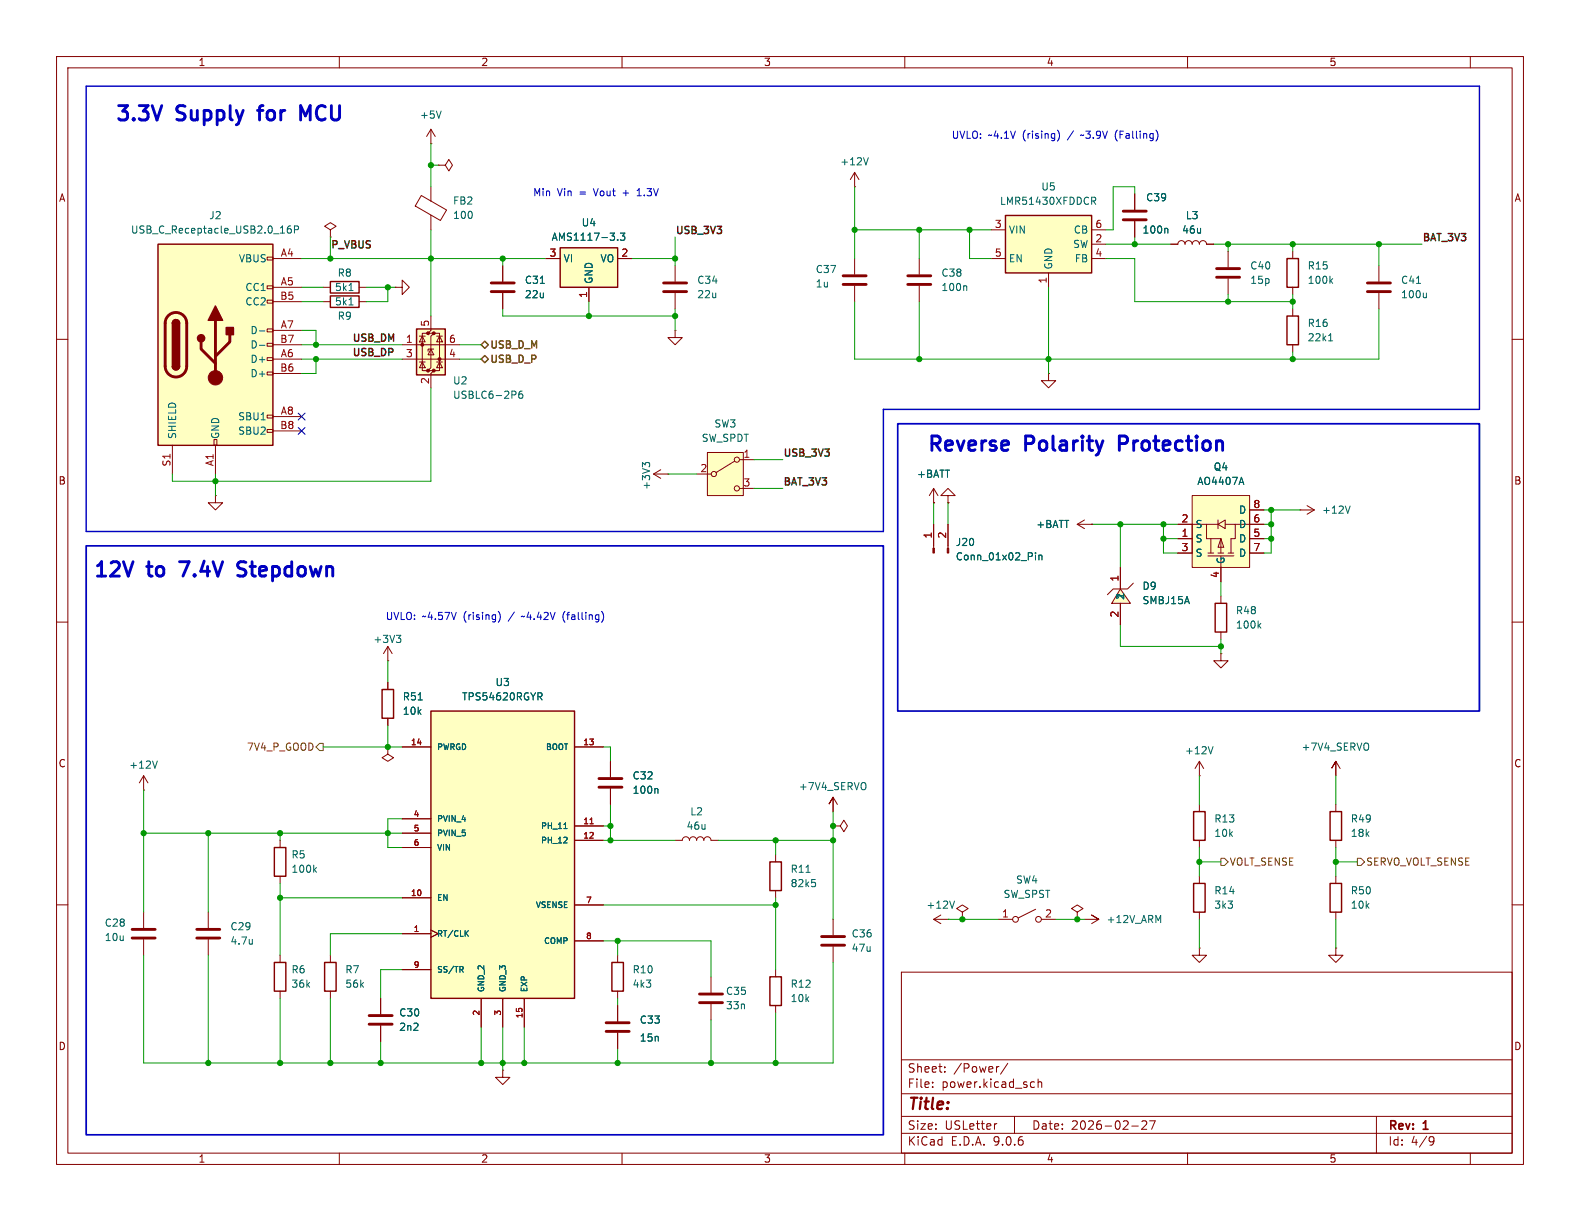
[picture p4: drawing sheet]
<svg xmlns="http://www.w3.org/2000/svg" width="279mm" height="216mm" viewBox="0 0 279 216" stroke-linecap="round" stroke-linejoin="round" font-family="sans-serif">
<g fill="none" stroke="#840000" stroke-width=".18">
<path d="M10 10h259.4v195.9h-259.4zM12 12h255.4v191.9h-255.4zM60 10v2M110 10v2M160 10v2M210 10v2M260 10v2M57.1 50.8h1.3M58.4 40.6l1-.6-1-.6-1 .6 1 .6v1.3M58.4 41.9h.1M63.5 50.8h1.3M10 60h2"/>
<path d="M267.4 60h2M229.9 90.2h.1M229.9 90.2h2.5M231.1 89.4l1.3 .8M232.4 90.2l-1.3 .7M10 110h2M267.4 110h2M68.6 132.1v1.3l1 .6-1 .6-1-.6 1-.6M68.6 132.1h.1M68.6 120.7v1.2M68.6 127v1.3M236.2 134.6v2.6v-2.6l-.7 1.3 .7-1.3 .8 1.3"/>
<path d="M10 160h2M159.4 171.9h108v32h-108zM267.4 160h2M159.4 197.4h108M159.4 193.4h108M159.4 187.4h108M164.9 192.1v.2M164.9 191.4v.1M167.1 189.4v.2M167.1 188.7v.1M176.3 198.7l-.3 .1M176.6 188.6l-.2 .1"/>
<path d="M178.2 188l-1.3 1.9M179.4 197.4v3M182.5 191.3l.4 .1M182.9 192.2l-.4 .1M183.6 191.4l.2-.1 .3 .1 .1 .9M183.6 190.8v1.5M200.1 199.1h1.2M201.9 198.3l.6-.1 .2 .1 .1 .3-.9 1.1h.9M203.3 198.2h1l-.7 1.5M243.4 197.4v6.5M60 203.9v2M110 203.9v2"/>
<path d="M159.4 200.4h108M160 203.9v2M210 203.9v2M253 201l.5 .1a.99 .99 0 0 1-.4 1.4h-.2M253.6 201.6l-.3 .3h-.3M260 203.9v2"/>
</g>
<path d="M58.4 49.8h5.1v2h-5.1zM67.6 121.9h2v5.1h-2z" fill="none" stroke="#840000" stroke-width=".25"/>
<path d="M61.7 51.4h.7M238.8 89.5l-.5 1.2M74 123.8h.7M242 131.6v.9" fill="none" stroke="#006464" stroke-width=".18"/>
<path d="M198.1 104.1l1.8 2.6h-3.3z" fill="#ffffc2"/>
<path d="M198.1 104.1l1.8 2.6h-3.3zM198.1 100.3v3.8M198.1 106.7v3.8M200.4 103.1l-1 1h-2.6l-1 1.1" fill="none" stroke="#840000" stroke-width=".18"/>
<g fill="#ffffc2">
<path d="M210.8 87.6h10.2v12.7h-10.2z"/>
<path d="M215.9 95.3l.5 1.5h-1z"/>
<path d="M215.4 92.7l1.3-.7v1.5z"/>
</g>
<g fill="none" stroke="#840000" stroke-width=".18">
<path d="M208.3 92.7h5.1M208.3 95.3h2.5M210.8 87.6h10.2v12.7h-10.2zM210.8 92.7v5.1h-2.5M213.6 98.3h4.6M213.6 97.8h1M214.1 95.3v2.5M215.4 92.7h-2v2.6h2.5v2.5M215.4 92.7l1.3-.7v1.5zM215.4 92v1.5M215.4 97.8h1M215.9 95.3l.5 1.5h-1z"/>
<path d="M216.7 92.7h1.7v2.6h-.7v2.5M217.2 97.8h1M218.4 92.7h5.1M221 95.3h2.5M223.5 90.2h-2.5v7.6h2.5M215.9 115.6v1.2h1.3l-1.3 1.3-1.3-1.3h1.3M215.9 115.6h.1M215.9 100.3v2.6M215.9 105.4v1.3M215.9 111.8v1.2"/>
</g>
<path d="M219.5 84.4l.5 1.3M222.6 110.6l.4 .5M223 110.2l-.5 .5" fill="none" stroke="#006464" stroke-width=".18"/>
<path d="M214.9 106.7h2v5.1h-2z" fill="none" stroke="#840000" stroke-width=".25"/>
<path d="M125.1 80h6.3v7.6h-6.3z" fill="#ffffc2"/>
<g fill="none" stroke="#840000" stroke-width=".18">
<path d="M119.4 58.4v1.3h1.2l-1.2 1.3-1.3-1.3h1.3M119.4 58.4h.1M119.4 47v2.8M119.4 51.8v2.8M151.1 45.7v2.8M151.1 50.5v2.8M162.6 45.7v2.8M162.6 50.5v2.8M185.4 66v1.3h1.3l-1.3 1.3-1.3-1.3h1.3M185.4 66h.1M115.6 83.8h2.5M115.6 83.8l1.2 .8"/>
<path d="M116.8 83.1l-1.2 .7M118.1 83.8h.1M123.2 83.8h2.5M125.1 80h6.3v7.6h-6.3zM129.9 81.5l-3.3 2.1M130.8 81.3h2.5M130.8 86.4h2.5M165.1 88.9h.1M165.1 86.4l-.8 1.2M165.1 86.4l.8 1.2M165.1 86.4v2.5M165.1 92.7v4.2"/>
<path d="M167.6 87.6h1.3l-1.3-1.2-1.2 1.2h1.2v1.3M167.6 88.9h.1M167.6 92.7v4.2M190.5 92.7l1.3 .8M190.5 92.7h2.5M191.8 91.9l-1.3 .8M193 92.7h.1M212.1 137.2h.1M212.1 134.6v2.6M212.1 134.6l-.8 1.3M212.1 134.6l.8 1.3M119.4 148.6h1.2a.64 .64 0 0 1 .7-.6 .64 .64 0 0 1 .6 .6 .64 .64 0 0 1 .7-.6 .64 .64 0 0 1 .6 .6 .64 .64 0 0 1 .6-.6 .64 .64 0 0 1 .7 .6 .64 .64 0 0 1 .6-.6 .64 .64 0 0 1 .6 .6h1.3"/>
<path d="M137.2 151.1v1.3M137.2 157.5v1.3M147.3 146.1h1.3l.6-1.1 .7 1.1-.7 1-.6-1M147.3 146.1h.1M147.3 141v2.5v-2.5l-.7 1.2 .7-1.2 .8 1.2M212.1 142.2v1.3M212.1 148.6v1.3M212.1 154.9v1.3M165.1 162.6l1.3 .7M165.1 162.6h2.5M166.4 161.8l-1.3 .8M167.6 162.6h.1"/>
<path d="M170.2 161.3l1-.6-1-.7-1 .7 1 .6v1.3M170.2 162.6h.1M176.5 162.6h2.6M183.1 160.8l-3 1.5M184.1 162.6h2.6M190.5 161.3l1-.6-1-.7-1 .7 1 .6v1.3M190.5 162.6h.1M191.8 162.6h2.5l-1.3-.8 1.3 .8-1.3 .7M212.1 167.6v1.3h1.3l-1.3 1.3-1.3-1.3h1.3M212.1 167.6h.1M212.1 161.3v1.3M88.9 189.2v1.3h1.3l-1.3 1.3-1.3-1.3h1.3"/>
<path d="M88.9 189.2h.1"/>
<circle cx="126.2" cy="83.8" r=".46"/>
<circle cx="130.3" cy="86.4" r=".46"/>
<circle cx="130.3" cy="81.3" r=".46"/>
<circle cx="179.6" cy="162.6" r=".51"/>
<circle cx="183.6" cy="162.6" r=".51"/>
</g>
<path d="M117.3 50h4.1M117.3 51.6h4.1M149.1 48.8h4.1M149.1 50.3h4.1M160.5 48.8h4.1M160.5 50.3h4.1" fill="none" stroke="#840000" stroke-width=".51"/>
<g fill="none" stroke="#006464" stroke-width=".18">
<path d="M170.8 50.5l.2 .2v.7M114.1 82.2l-.5-.4v.8M114.1 82l.2-.2h.3l.3 .2M183.1 97.7v.2M183.1 98.2v.8M183.7 98.2v.8M183.7 98.3l.2-.1h.3l.1 .8M153.1 138.6v.9M214.5 132l-.4 1.3M142.5 154.2h.8M143.6 155.5h.6M144 156l.2 .2v.3l-.2 .3"/>
<path d="M168.8 159.3l-.4 1.3M204.8 162.8l.4-.9v1.2"/>
</g>
<g fill="#840000" stroke="#840000" stroke-width=".18">
<path d="M165 96.9h.2v.9h-.2z"/>
<path d="M167.5 96.9h.3v.9h-.3z"/>
</g>
<path d="M136.1 152.4h2.1v5.1h-2.1zM211.1 156.2h2v5.1h-2zM211.1 143.5h2v5.1h-2z" fill="none" stroke="#840000" stroke-width=".25"/>
<path d="M76.2 125.7h25.4v50.8h-25.4z" fill="#ffffc2"/>
<path d="M76.2 125.7h25.4v50.8h-25.4z" fill="none" stroke="#840000" stroke-width=".25"/>
<g fill="none" stroke="#840000" stroke-width=".18">
<path d="M74.5 34.6l4.5 2.5-1.1 1.9-4.5-2.6zM76.2 33v2.6M76.2 38v2.6M77.5 29.2h1.2l.7-1 .6 1-.6 1-.7-1M77.5 29.2h.1M68.6 116.8h.1M68.6 114.3l-.8 1.3M68.6 114.3l.7 1.3M68.6 114.3v2.5M25.4 139.7h.1M25.4 137.2l-.8 1.2M25.4 137.2l.8 1.2"/>
<path d="M25.4 137.2v2.5M71.1 132.1h5.1M101.6 132.1h5.1M107.9 134.6v2.8M107.9 139.4v2.8M71.1 144.8h5.1M71.1 147.3h5.1M71.1 149.9h5.1M71.1 158.8h5.1M101.6 146.1h5.1M101.6 148.6h5.1M25.4 161.3v2.8"/>
<path d="M25.4 166.1v2.8M71.1 165.1h5.1M71.1 171.5h5.1M76.2 164.5l1.3 .6-1.3 .6M85.1 176.5v5.1M88.9 176.5v5.1M92.7 176.5v5.1M101.6 160h5.1M101.6 166.4h5.1"/>
</g>
<path d="M70.1 112.3h.8l-.4 .5M70.6 112.8l.3 .3v.3l-.3 .2M27.8 134.6l-.4 1.2M95.4 123.2l.5 .6M95.6 122.5l.3 .2-.1 .3-.2 .2M116.2 139.4l.1 .2v.7M99.7 146.5h.6M81.6 171.4l.3 .5M81.8 170.9l.1 .2-.1 .3M82.4 165l.4 .6M82.8 164.5l-.5 .6" fill="none" stroke="#006464" stroke-width=".18"/>
<path d="M104.3 145.7h.6" fill="none" stroke="#a90000" stroke-width=".18"/>
<path d="M105.9 137.7h4.1M105.9 139.2h4.1M23.4 164.3h4M23.4 165.9h4" fill="none" stroke="#840000" stroke-width=".51"/>
<path d="M99.1 43.8h10.1v7h-10.1z" fill="#ffffc2"/>
<path d="M99.1 43.8h10.1v7h-10.1z" fill="none" stroke="#840000" stroke-width=".25"/>
<path d="M76.2 25.4h.1M76.2 22.9l-.8 1.2M76.2 22.9l.8 1.2M76.2 22.9v2.5M96.5 45.7h2.6M104.1 50.8v2.5M109.2 45.7h2.6" fill="none" stroke="#840000" stroke-width=".18"/>
<path d="M78 19.6l-.4 1.3M109.2 42.4v.1M109.7 41.2h.8l-.4 .5 .3 .1v.6l-.2 .1-.5-.1" fill="none" stroke="#006464" stroke-width=".18"/>
<path d="M73.7 58.2h5v8.1h-5z" fill="#ffffc2"/>
<g fill="#840000" stroke="#840000" stroke-width=".18">
<circle cx="74.7" cy="61" r=".25"/>
<circle cx="75.7" cy="58.9" r=".25"/>
<circle cx="75.7" cy="65.5" r=".25"/>
<circle cx="76.7" cy="58.9" r=".25"/>
<circle cx="76.7" cy="65.5" r=".25"/>
<circle cx="77.7" cy="63.5" r=".25"/>
</g>
<g fill="none" stroke="#840000" stroke-width=".18">
<path d="M151.1 33h.1M151.1 30.5l-.7 1.3M151.1 30.5l.8 1.3M151.1 30.5v2.5M74.2 59.4h1M74.7 59.4l.5 1.1h-1zM75.7 58.9h-1v6.6h1M76.2 55.9v2.5l-.5 .5h1l-.5 .5v5.6l-.5 .5h1l-.5 .5v2.6M76.7 58.9h1v6.6h-1M77.2 59.4h1M77.7 59.4l.5 1.1h-1zM88.9 47v2.8"/>
<path d="M88.9 51.8v2.8M71.1 61h10.2M71.1 63.5h10.2M74.2 64h1M74.7 64l.5 1h-1zM76.2 61.7l.5 1h-1zM76.7 61.7h-1v.4M77.2 64h1M77.7 64l.5 1h-1z"/>
</g>
<path d="M73.7 58.2h5v8.1h-5z" fill="none" stroke="#840000" stroke-width=".25"/>
<path d="M153.5 27.9l-.4 1.3M95.5 50.1h.8M91.1 69.2l.1 .2-.1 .4M92.3 69.2h-.3a.86 .86 0 0 0 0 1.2l.4-.1 .1-.4-.3-.3h-.2l-.3 .3" fill="none" stroke="#006464" stroke-width=".18"/>
<path d="M86.9 50h4M86.9 51.6h4" fill="none" stroke="#840000" stroke-width=".51"/>
<path d="M177.8 38.1h15.2v10.2h-15.2z" fill="#ffffc2"/>
<path d="M177.8 38.1h15.2v10.2h-15.2zM48.5 149.9h2v5h-2zM48.5 170.2h2v5.1h-2zM57.4 170.2h2v5.1h-2zM108.2 170.2h2v5.1h-2zM136.1 172.7h2.1v5.1h-2.1z" fill="none" stroke="#840000" stroke-width=".25"/>
<g fill="none" stroke="#840000" stroke-width=".18">
<path d="M175.3 40.6h2.5M175.3 45.7h2.5M185.4 48.3v2.5M193 40.6h2.6M193 45.7h2.6M193 43.2h2.6M243.8 47v2.8M243.8 51.8v2.8M38.1 87.6v1.3h1.3l-1.3 1.3-1.3-1.3h1.3M38.1 87.6h.1M49.5 148.6v1.3M49.5 154.9v1.3"/>
<path d="M36.8 161.3v2.8M36.8 166.1v2.8M49.5 168.9v1.3M49.5 175.3v1.2M58.4 168.9v1.3M58.4 175.3v1.2M109.2 168.9v1.3M109.2 175.3v1.2M109.2 177.8v2.8M125.7 172.7v2.8M125.7 177.5v2.8M137.2 171.5v1.2"/>
<path d="M137.2 177.8v1.3M147.3 162.6v2.8M147.3 167.4v2.8M109.2 182.6v2.8"/>
</g>
<path d="M193 34.9h.5l.3 .2-.2 .4h-.6M193.3 35.5l.5 .6M250.5 50.1h.7M252.2 51.8v.8M252.2 52.5l-.1 .1M55.6 153.8l.4 .4M56 153.4l-.5 .5M44.6 166.1v.8M44.6 166.8v.1" fill="none" stroke="#006464" stroke-width=".18"/>
<path d="M241.8 50h4.1M241.8 51.6h4.1M34.8 164.3h4.1M34.8 165.9h4.1M123.7 175.8h4.1M123.7 177.3h4.1M145.3 165.6h4.1M145.3 167.1h4.1M107.2 180.8h4.1M107.2 182.4h4.1" fill="none" stroke="#840000" stroke-width=".51"/>
<path d="M27.9 43.2h20.4v35.5h-20.4z" fill="#ffffc2"/>
<g fill="none" stroke="#840000" stroke-width=".18">
<path d="M200.7 34.3v2.8M200.7 39.1v2.8M47.2 45.5h1.1v.5h-1.1zM47.2 50.5h1.1v.6h-1.1zM47.2 53.1h1.1v.5h-1.1zM47.2 58.2h1.1v.5h-1.1zM48.3 45.7h5M48.3 50.8h5M48.3 53.3h5M48.3 58.4h5M57.1 53.3h1.3M63.5 53.3h1.3"/>
<path d="M69.8 50.8h1.3v-1.3l1.3 1.3-1.3 1.3v-1.3M69.8 50.8h.1M88.9 47v2.8M88.9 51.8v2.8M96.5 45.7h2.6M104.1 50.8v2.5M109.2 45.7h2.6M207 43.2h1.3a.64 .64 0 0 1 .6-.7 .64 .64 0 0 1 .6 .7 .64 .64 0 0 1 .7-.7 .64 .64 0 0 1 .6 .7 .64 .64 0 0 1 .7-.7 .64 .64 0 0 1 .6 .7 .64 .64 0 0 1 .6-.7 .64 .64 0 0 1 .7 .7h1.2M217.2 44.5v2.7M217.2 49.3v2.8M228.6 44.5v1.2M228.6 50.8v1.3"/>
<path d="M228.6 54.6v1.3M30.5 78.7v5.1M37.8 77.7h.6v1h-.6zM38.1 78.7v5.1M47.2 60.7h1.1v.5h-1.1zM47.2 63.2h1.1v.6h-1.1zM47.2 65.8h1.1v.5h-1.1zM47.2 73.4h1.1v.5h-1.1zM47.2 75.9h1.1v.6h-1.1zM48.3 61h5M48.3 63.5h5M48.3 66h5"/>
<path d="M48.3 73.7h5M48.3 76.2h5M228.6 61v1.2M165.1 88.9h.1M165.1 92.7v3.8M167.6 88.9h.1M167.6 92.7v3.8M193 92.7h.1M208.3 97.8h2.5M208.3 95.3h2.5M208.3 92.7h2.5M221 97.8h2.5"/>
<path d="M221 95.3h2.5M221 92.7h2.5M221 90.2h2.5M198.1 100.3v3.8M198.1 106.7v3.8M215.9 100.3v2.6M68.6 120.7v1.2M68.6 127v1.3M71.1 132.1h5.1M101.6 132.1h5.1M107.9 134.6v2.8M107.9 139.4v2.8"/>
<path d="M71.1 144.8h5.1M71.1 147.3h5.1M71.1 149.9h5.1M71.1 158.8h5.1M101.6 146.1h5.1M101.6 148.6h5.1M236.2 142.2v1.3M236.2 148.6v1.3M236.2 154.9v1.3M67.3 176.5v2.8M71.1 165.1h5.1M71.1 171.5h5.1"/>
<path d="M76.2 164.5l1.3 .6-1.3 .6M85.1 176.5v5.1M88.9 176.5v5.1M92.7 176.5v5.1M101.6 160h5.1M101.6 166.4h5.1M109.2 177.8v2.8M236.2 167.6v1.3h1.3l-1.3 1.3-1.3-1.3h1.3M236.2 167.6h.1M236.2 161.3v1.3M67.3 181.4v2.8M109.2 182.6v2.8"/>
</g>
<path d="M27.9 43.2h20.4v35.5h-20.4zM30.5 57.2a.64 .64 0 0 1 .6-.7 .64 .64 0 0 1 .6 .7M58.4 52.3h5.1v2.1h-5.1zM227.6 55.9h2v5.1h-2zM227.6 45.7h2v5.1h-2zM30.5 64.8a.64 .64 0 0 0 .6 .6 .64 .64 0 0 0 .6-.6M235.2 156.2h2v5.1h-2zM235.2 143.5h2v5.1h-2z" fill="none" stroke="#840000" stroke-width=".25"/>
<path d="M198.6 37.3h4.1M198.6 38.9h4.1M29.8 55.8a1.9 1.9 0 0 1 2-.4 1.9 1.9 0 0 1 1.2 1.8v7.6a1.91 1.91 0 0 1-1.9 1.9 1.91 1.91 0 0 1-1.9-1.9v-7.8l.2-.6zM38.1 56.6v10.2M40.6 59.2v1.3l-2.5 2.5M215.1 47.5h4.1M215.1 49h4.1M35.6 60.5v1.2l2.5 2.6M65.3 179.6h4M65.3 181.1h4" fill="none" stroke="#840000" stroke-width=".51"/>
<g fill="#840000" stroke="#840000" stroke-width=".25">
<path d="M30.5 57.2h1.2v7.6h-1.2z"/>
<path d="M30.7 56.7a.64 .64 0 0 1 .7-.1 .64 .64 0 0 1 .3 .6h-1.2z"/>
<path d="M30.5 64.8h1.2a.64 .64 0 0 1-.6 .6 .64 .64 0 0 1-.6-.6z"/>
<path d="M38.1 54.1l1.3 2.5h-2.6z"/>
<path d="M40 57.9h1.3v1.3h-1.3z"/>
<circle cx="35.6" cy="59.8" r=".63"/>
</g>
<circle cx="38.1" cy="66.8" r="1.27" fill="#840000" stroke="#840000" stroke-width=".18"/>
<g fill="none" stroke="#006464" stroke-width=".18">
<path d="M51.4 39.9l-.4 .1a.86 .86 0 0 0 0 1.2l.5-.1v-.4l-.2-.3-.4 .1-.1 .2M45.9 58.5h.9M52.1 40.6h.6l.1-.2-.1-.3-.6-.2v1.3M61.7 53.9h.7M95.5 50.1h.8M109.2 42.4v.1M109.7 41.2h.8l-.4 .5 .3 .1v.6l-.2 .1-.5-.1M206.3 40.4l.2 .2v.6M235.2 59.2l.1-.2v1.3M235.3 49.6l.4 .5M235.7 49.3l-.5 .4M45.9 61.1h.9"/>
<path d="M234.9 60.3h.8M183.1 97.7v.2M183.1 98.2v.8M183.7 98.2v.8M183.7 98.3l.2-.1h.3l.1 .8M219.5 84.4l.5 1.3M74 123.8h.7M95.4 123.2l.5 .6M95.6 122.5l.3 .2-.1 .3-.2 .2M116.2 139.4l.1 .2v.7M99.7 146.5h.6M81.6 171.4l.3 .5"/>
<path d="M81.8 170.9l.1 .2-.1 .3M82.4 165l.4 .6M82.8 164.5l-.5 .6"/>
</g>
<path d="M56.5 131.4h.6v1.3h-.6l-.6-.6zM215.9 151.8h.6l.7 .6-.7 .6h-.6zM240 151.8h.7l.6 .6-.6 .6h-.7z" fill="none" stroke="#725600" stroke-width=".18"/>
<path d="M85.1 63.5l.6-.6 .7 .6-.7 .6zM85.1 61l.6-.7 .7 .7-.7 .6z" fill="none" stroke="#725600" stroke-width=".25"/>
<path d="M15.2 15.2h246.4v57.2h-105.4v21.6h-141z" fill="none" stroke="#0000c2" stroke-width=".25"/>
<g fill="none" stroke="#009600" stroke-width=".18">
<path d="M76.2 25.4v7.6M76.2 29.2h1.3M151.1 33v12.7M200.7 34.3v-1.3h-3.9v7.6h-1.2M53.3 45.7h43.2M53.3 53.3h3.8M53.3 50.8h3.8M53.3 58.4h2.6v2.6M58.4 41.9v3.8M64.8 50.8h5M68.6 50.8v2.5h-3.8M76.2 40.6v15.3"/>
<path d="M88.9 45.7v1.3M88.9 54.6v1.3h30.5M104.1 53.3v2.6M111.8 45.7h7.6M119.4 41.9v5.1M119.4 54.6v3.8M151.1 53.3v10.2h92.7v-8.9M151.1 40.6h24.2M162.6 40.6v5.1M162.6 53.3v10.2M171.4 40.6v5.1h3.9M185.4 50.8v15.2"/>
<path d="M195.6 45.7h5.1v7.6h27.9M195.6 43.2h11.4M200.7 41.9v1.3M214.6 43.2h36.9M217.2 43.2v1.3M217.2 52.1v1.2M228.6 43.2v1.3M228.6 52.1v2.5M243.8 43.2v3.8M53.3 63.5h17.8M53.3 61h17.8M55.9 63.5v2.5h-2.6"/>
<path d="M76.2 68.6v16.5h-45.7v-1.3M81.3 63.5h3.8M81.3 61h3.8M228.6 62.2v1.3M38.1 83.8v3.8M118.1 83.8h5.1M133.3 81.3h5.1M133.3 86.4h5.1M165.1 88.9v3.8M167.6 88.9v3.8M193 92.7h15.3M198.1 92.7v7.6"/>
<path d="M205.7 95.3h2.6M205.7 92.7v5.1h2.6M223.5 92.7h1.3M223.5 90.2h6.4M223.5 95.3h1.3M224.8 90.2v7.6h-1.3M68.6 116.8v3.9M198.1 110.5v3.8h17.8M215.9 102.9v2.5M215.9 113v2.6M25.4 139.7v21.6M57.1 132.1h14"/>
<path d="M68.6 128.3v3.8M106.7 132.1h1.2v2.5M212.1 137.2v5M236.2 137.2v5M25.4 147.3h45.7M36.8 147.3v14M49.5 147.3v1.3M49.5 156.2v12.7M49.5 158.8h21.6M71.1 144.8h-2.5v5.1h2.5M106.7 148.6h12.7M106.7 146.1h1.2"/>
<path d="M107.9 142.2v6.4M127 148.6h20.3M137.2 148.6v2.5M137.2 158.8v12.7M147.3 143.5v19.1M212.1 149.9v5M212.1 152.4h3.8M236.2 149.9v5M236.2 152.4h3.8M25.4 168.9v19.1h121.9v-17.8M36.8 168.9v19.1M49.5 176.5v11.5"/>
<path d="M58.4 176.5v11.5M71.1 165.1h-12.7v3.8M71.1 171.5h-3.8v5M106.7 166.4h19v6.3M106.7 160h30.5M109.2 166.4v2.5M109.2 176.5v1.3M137.2 179.1v8.9M167.6 162.6h8.9M186.7 162.6h5.1M212.1 162.6v5M236.2 162.6v5"/>
<path d="M67.3 184.2v3.8M85.1 181.6v6.4M88.9 181.6v7.6M92.7 181.6v6.4M109.2 185.4v2.6M125.7 180.3v7.7"/>
</g>
<path d="M52.7 73.1l1.2 1.2M52.7 75.6l1.2 1.2M53.9 73.1l-1.2 1.2M53.9 75.6l-1.2 1.2" fill="none" stroke="#000084" stroke-width=".18"/>
<path d="M112.7 34.6h.7M112.9 33.5l-.2 .2M187 23a1.46 1.46 0 0 1 0 1.9M191.2 23.9l-.2 .1M197.3 23.4l-.1 .5 .1 .7M204.7 23.4l.1 .5-.1 .7M88.1 108.1a1.46 1.46 0 0 1 0 1.9M92.3 108.9l-.1 .2M99.7 108.5l-.2 .4 .2 .8M106.4 108.2a1.49 1.49 0 0 1 0 1.8" fill="none" stroke="#0000c2" stroke-width=".18"/>
<path d="M28.6 18.7l-.8 2.5M45.5 19.5h1M54.9 18.7l-.9 1.8-.8-1.8v2.5M31.7 99.3h1.7M43.1 99.3h-.6a.62 .62 0 0 0-.5 .6 .62 .62 0 0 0 .5 .6l.5 .2M42 101.7l1 .2" fill="none" stroke="#0000c2" stroke-width=".51"/>
<path d="M158.7 74.9h102.9v50.8h-102.9zM15.2 96.5h141v104.2h-141z" fill="none" stroke="#0000c2" stroke-width=".3"/>
<path d="M104.3 145.7h.6" fill="none" stroke="#a90000" stroke-width=".18"/>
<g fill="#009600" stroke="#009600" stroke-width=".18">
<circle cx="228.6" cy="43.2" r=".46"/>
<circle cx="228.6" cy="53.3" r=".46"/>
<circle cx="224.8" cy="95.3" r=".46"/>
<circle cx="205.7" cy="92.7" r=".46"/>
<circle cx="224.8" cy="90.2" r=".46"/>
<circle cx="224.8" cy="92.7" r=".46"/>
<circle cx="228.6" cy="63.5" r=".46"/>
<circle cx="205.7" cy="95.3" r=".46"/>
<circle cx="243.8" cy="43.2" r=".46"/>
<circle cx="215.9" cy="114.3" r=".46"/>
<circle cx="198.1" cy="92.7" r=".46"/>
<circle cx="147.3" cy="146.1" r=".46"/>
<circle cx="147.3" cy="148.6" r=".46"/>
<circle cx="137.2" cy="160" r=".46"/>
<circle cx="137.2" cy="148.6" r=".46"/>
<circle cx="151.1" cy="40.6" r=".46"/>
<circle cx="171.4" cy="40.6" r=".46"/>
<circle cx="162.6" cy="63.5" r=".46"/>
<circle cx="162.6" cy="40.6" r=".46"/>
<circle cx="190.5" cy="162.6" r=".46"/>
<circle cx="212.1" cy="152.4" r=".46"/>
<circle cx="170.2" cy="162.6" r=".46"/>
<circle cx="236.2" cy="152.4" r=".46"/>
<circle cx="185.4" cy="63.5" r=".46"/>
<circle cx="217.2" cy="43.2" r=".46"/>
<circle cx="217.2" cy="53.3" r=".46"/>
<circle cx="200.7" cy="43.2" r=".46"/>
<circle cx="58.4" cy="45.7" r=".46"/>
<circle cx="55.9" cy="61" r=".46"/>
<circle cx="38.1" cy="85.1" r=".46"/>
<circle cx="55.9" cy="63.5" r=".46"/>
<circle cx="137.2" cy="188" r=".46"/>
<circle cx="109.2" cy="166.4" r=".46"/>
<circle cx="109.2" cy="188" r=".46"/>
<circle cx="125.7" cy="188" r=".46"/>
<circle cx="67.3" cy="188" r=".46"/>
<circle cx="58.4" cy="188" r=".46"/>
<circle cx="49.5" cy="188" r=".46"/>
<circle cx="68.6" cy="147.3" r=".46"/>
<circle cx="49.5" cy="158.8" r=".46"/>
<circle cx="49.5" cy="147.3" r=".46"/>
<circle cx="36.8" cy="188" r=".46"/>
<circle cx="36.8" cy="147.3" r=".46"/>
<circle cx="76.2" cy="29.2" r=".46"/>
<circle cx="68.6" cy="50.8" r=".46"/>
<circle cx="76.2" cy="45.7" r=".46"/>
<circle cx="88.9" cy="45.7" r=".46"/>
<circle cx="104.1" cy="55.9" r=".46"/>
<circle cx="119.4" cy="45.7" r=".46"/>
<circle cx="119.4" cy="55.9" r=".46"/>
<circle cx="92.7" cy="188" r=".46"/>
<circle cx="107.9" cy="148.6" r=".46"/>
<circle cx="107.9" cy="146.1" r=".46"/>
<circle cx="25.4" cy="147.3" r=".46"/>
<circle cx="68.6" cy="132.1" r=".46"/>
<circle cx="85.1" cy="188" r=".46"/>
<circle cx="88.9" cy="188" r=".46"/>
</g>
<g font-size="3.5" fill="#0000c2">
<text x="20.1" y="22.1">3.3V</text>
<text x="31.3" y="22.1">Supply</text>
<text x="46.8" y="22.1">for</text>
<text x="55.1" y="22.1">MCU</text>
<text x="163.7" y="80.5">Reverse</text>
<text x="181.3" y="80.5">Polarity</text>
<text x="198.9" y="80.5">Protection</text>
<text x="16.2" y="102.7">12V</text>
<text x="26.2" y="102.7">to</text>
<text x="32.9" y="102.7">7.4V</text>
<text x="44.1" y="102.7">Stepdown</text>
</g>
<text font-size="2.8" fill="#840000" x="160.4" y="196.8">Title:</text>
<g font-size="2.1" fill="#840000">
<text x="160.4" y="189.9">Sheet:</text>
<text x="168.6" y="189.9">/Power/</text>
<text x="160.4" y="192.6">File:</text>
<text x="166.5" y="192.6">power.kicad_sch</text>
<text x="160.4" y="202.8">KiCad</text>
<text x="160.4" y="200">Size:</text>
<text x="167.1" y="200">USLetter</text>
<text x="168.1" y="202.8">E.D.A.</text>
<text x="175.7" y="202.8">9.0.6</text>
<text x="182.4" y="200">Date:</text>
<text x="189.4" y="200">2026-02-27</text>
<text x="245.4" y="200.2">Rev:</text>
<text x="245.4" y="202.8">Id:</text>
<text x="249.5" y="202.8">4/9</text>
<text x="251.8" y="200.2">1</text>
</g>
<g font-size="1.8" fill="#840000">
<text x="35" y="11.9">1</text>
<text x="85" y="11.9">2</text>
<text x="135" y="11.9">3</text>
<text x="185" y="11.9">4</text>
<text x="235" y="11.9">5</text>
<text x="10.3" y="35.9">A</text>
<text x="267.7" y="35.9">A</text>
<text x="10.3" y="85.9">B</text>
<text x="267.7" y="85.9">B</text>
<text x="10.3" y="135.9">C</text>
<text x="267.7" y="135.9">C</text>
<text x="10.3" y="185.9">D</text>
<text x="267.7" y="185.9">D</text>
<text x="35" y="205.8">1</text>
<text x="85" y="205.8">2</text>
<text x="135" y="205.8">3</text>
<text x="185" y="205.8">4</text>
<text x="235" y="205.8">5</text>
</g>
<g font-size="1.8" fill="#006464">
<text x="74.2" y="21.2">+5V</text>
<text x="148.5" y="29.4">+12V</text>
<text x="184" y="33.9">U5</text>
<text x="202.6" y="35.8">C39</text>
<text x="23.1" y="41.5">USB_C_Receptacle_USB2.0_16P</text>
<text x="36.9" y="39">J2</text>
<text x="80" y="36.4">FB2</text>
<text x="80" y="38.9">100</text>
<text x="102.8" y="40.2">U4</text>
<text x="176.7" y="36.4">LMR51430XFDDCR</text>
<text x="178.3" y="41.5">VIN</text>
<text x="189.8" y="41.5">CB</text>
<text x="201.9" y="41.5">100n</text>
<text x="208.9" y="41.5">46u</text>
<text x="209.6" y="39">L3</text>
<text x="42.1" y="46.6">VBUS</text>
<text x="97.4" y="42.8">AMS1117-3.3</text>
<text x="99.6" y="46.6">VI</text>
<text x="106.1" y="46.6">VO</text>
<text x="178.3" y="46.6">EN</text>
<text x="186.3" y="47.8" transform="rotate(-90 186.3 47.8)">GND</text>
<text x="189.7" y="44">SW</text>
<text x="190" y="46.6">FB</text>
<text x="221" y="47.9">C40</text>
<text x="231.1" y="47.9">R15</text>
<text x="43.3" y="51.7">CC1</text>
<text x="59.1" y="51.7">5k1</text>
<text x="59.6" y="49.1">R8</text>
<text x="92.7" y="50.4">C31</text>
<text x="92.7" y="52.9">22u</text>
<text x="105" y="50.3" transform="rotate(-90 105 50.3)">GND</text>
<text x="123.2" y="50.4">C34</text>
<text x="123.2" y="52.9">22u</text>
<text x="144.2" y="51">1u</text>
<text x="144.2" y="48.5">C37</text>
<text x="166.4" y="51.7">100n</text>
<text x="166.4" y="49.1">C38</text>
<text x="221" y="50.4">15p</text>
<text x="231.1" y="50.4">100k</text>
<text x="247.7" y="52.9">100u</text>
<text x="247.7" y="50.4">C41</text>
<text x="43.3" y="54.2">CC2</text>
<text x="44.2" y="59.3">D-</text>
<text x="59.1" y="54.2">5k1</text>
<text x="59.6" y="56.7">R9</text>
<text x="231.1" y="58">R16</text>
<text x="44.2" y="61.8">D-</text>
<text x="44.2" y="64.4">D+</text>
<text x="231.1" y="60.6">22k1</text>
<text x="44.2" y="66.9">D+</text>
<text x="80" y="68.2">U2</text>
<text x="80" y="70.7">USBLC6-2P6</text>
<text x="31.3" y="77.7" transform="rotate(-90 31.3 77.7)">SHIELD</text>
<text x="39" y="77.7" transform="rotate(-90 39 77.7)">GND</text>
<text x="42" y="74.5">SBU1</text>
<text x="42" y="77.1">SBU2</text>
<text x="126.2" y="75.8">SW3</text>
<text x="124" y="78.3">SW_SPDT</text>
<text x="214.5" y="83.4">Q4</text>
<text x="115.2" y="86.7" transform="rotate(-90 115.2 86.7)">+3V3</text>
<text x="162.1" y="84.7">+BATT</text>
<text x="211.6" y="86">AO4407A</text>
<text x="183.2" y="93.6">+BATT</text>
<text x="211.3" y="93.6">S</text>
<text x="219" y="93.6">D</text>
<text x="219" y="91">D</text>
<text x="233.7" y="91">+12V</text>
<text x="168.9" y="99.3">Conn_01x02_Pin</text>
<text x="168.9" y="96.7">J20</text>
<text x="211.3" y="98.7">S</text>
<text x="211.3" y="96.1">S</text>
<text x="216.8" y="99.8" transform="rotate(-90 216.8 99.8)">G</text>
<text x="219" y="98.7">D</text>
<text x="219" y="96.1">D</text>
<text x="199" y="106.1" transform="rotate(-90 199 106.1)">1</text>
<text x="201.9" y="104.5">D9</text>
<text x="201.9" y="107">SMBJ15A</text>
<text x="65.9" y="113.9">+3V3</text>
<text x="218.4" y="108.8">R48</text>
<text x="218.4" y="111.4">100k</text>
<text x="71.1" y="124.1">R51</text>
<text x="81.6" y="124.1">TPS54620RGYR</text>
<text x="87.5" y="121.5">U3</text>
<text x="71.1" y="126.6">10k</text>
<text x="22.8" y="136.1">+12V</text>
<text x="209.4" y="133.6">+12V</text>
<text x="230.1" y="132.9">+7V4_SERVO</text>
<text x="111.8" y="140.6">100n</text>
<text x="111.8" y="138">C32</text>
<text x="141.2" y="139.9">+7V4_SERVO</text>
<text x="121.3" y="146.9">46u</text>
<text x="122" y="144.4">L2</text>
<text x="214.6" y="148.2">10k</text>
<text x="214.6" y="145.6">R13</text>
<text x="238.8" y="148.2">18k</text>
<text x="238.8" y="145.6">R49</text>
<text x="51.4" y="152">R5</text>
<text x="51.4" y="154.5">100k</text>
<text x="139.7" y="154.5">R11</text>
<text x="139.7" y="157.1">82k5</text>
<text x="163.7" y="160.9">+12V</text>
<text x="177.4" y="159">SW_SPST</text>
<text x="179.6" y="156.4">SW4</text>
<text x="214.6" y="160.9">3k3</text>
<text x="214.6" y="158.3">R14</text>
<text x="238.8" y="160.9">10k</text>
<text x="238.8" y="158.3">R50</text>
<text x="18.4" y="164.1">C28</text>
<text x="18.4" y="166.6">10u</text>
<text x="40.6" y="164.7">C29</text>
<text x="40.6" y="167.2">4.7u</text>
<text x="150.5" y="166">C36</text>
<text x="195.6" y="163.4">+12V_ARM</text>
<text x="51.4" y="172.3">R6</text>
<text x="61" y="172.3">R7</text>
<text x="111.8" y="172.3">R10</text>
<text x="150.5" y="168.5">47u</text>
<text x="51.4" y="174.9">36k</text>
<text x="61" y="174.9">56k</text>
<text x="70.5" y="179.9">C30</text>
<text x="111.8" y="174.9">4k3</text>
<text x="128.3" y="176.1">C35</text>
<text x="128.3" y="178.7">33n</text>
<text x="139.7" y="177.4">10k</text>
<text x="139.7" y="174.9">R12</text>
<text x="70.5" y="182.5">2n2</text>
<text x="113" y="181.2">C33</text>
<text x="113" y="184.4">15n</text>
</g>
<g font-size="1.8" fill="#0000c2">
<text x="168.2" y="24.7">UVLO:</text>
<text x="174.8" y="24.7">~4.1V</text>
<text x="180.9" y="24.7">(rising)</text>
<text x="189.1" y="24.7">/</text>
<text x="191.6" y="24.7">~3.9V</text>
<text x="197.8" y="24.7">(Falling)</text>
<text x="94.2" y="34.9">Min</text>
<text x="98.6" y="34.9">Vin</text>
<text x="102.6" y="34.9">=</text>
<text x="105.3" y="34.9">Vout</text>
<text x="110.6" y="34.9">+</text>
<text x="113.3" y="34.9">1.3V</text>
<text x="68.1" y="109.8">UVLO:</text>
<text x="74.7" y="109.8">~4.57V</text>
<text x="82.1" y="109.8">(rising)</text>
<text x="90.3" y="109.8">/</text>
<text x="92.8" y="109.8">~4.42V</text>
<text x="100.2" y="109.8">(falling)</text>
</g>
<g font-size="1.8" fill="#0f0f0f">
<text x="119.4" y="41.5">USB_3V3</text>
<text x="58.4" y="44">P_VBUS</text>
<text x="251.5" y="42.7">BAT_3V3</text>
<text x="62.2" y="63.1">USB_DP</text>
<text x="62.2" y="60.5">USB_DM</text>
<text x="138.4" y="80.8">USB_3V3</text>
<text x="138.4" y="85.9">BAT_3V3</text>
</g>
<g font-size="1.8" fill="#a90000">
<text x="175.8" y="40.4">3</text>
<text x="193.6" y="40.4">6</text>
<text x="49.5" y="45.5">A4</text>
<text x="97.1" y="45.5">3</text>
<text x="109.8" y="45.5">2</text>
<text x="175.8" y="45.5">5</text>
<text x="193.6" y="42.9">2</text>
<text x="193.6" y="45.5">4</text>
<text x="49.5" y="53.1">B5</text>
<text x="49.5" y="50.5">A5</text>
<text x="103.9" y="52.8" transform="rotate(-90 103.9 52.8)">1</text>
<text x="185.2" y="50.2" transform="rotate(-90 185.2 50.2)">1</text>
<text x="49.5" y="58.2">A7</text>
<text x="75.9" y="57.9" transform="rotate(-90 75.9 57.9)">5</text>
<text x="49.5" y="60.7">B7</text>
<text x="49.5" y="65.8">B6</text>
<text x="49.5" y="63.2">A6</text>
<text x="71.7" y="60.7">1</text>
<text x="71.7" y="63.2">3</text>
<text x="79.3" y="60.7">6</text>
<text x="79.3" y="63.2">4</text>
<text x="75.9" y="68" transform="rotate(-90 75.9 68)">2</text>
<text x="49.5" y="75.9">B8</text>
<text x="49.5" y="73.4">A8</text>
<text x="30.2" y="82.6" transform="rotate(-90 30.2 82.6)">S1</text>
<text x="37.8" y="82.5" transform="rotate(-90 37.8 82.5)">A1</text>
<text x="123.8" y="83.6">2</text>
<text x="131.4" y="81">1</text>
<text x="131.4" y="86.1">3</text>
<text x="221.5" y="89.9">8</text>
<text x="164.8" y="95.3" transform="rotate(-90 164.8 95.3)">1</text>
<text x="167.4" y="95.3" transform="rotate(-90 167.4 95.3)">2</text>
<text x="208.8" y="95">1</text>
<text x="208.8" y="92.5">2</text>
<text x="221.5" y="95">5</text>
<text x="221.5" y="92.5">6</text>
<text x="208.8" y="97.5">3</text>
<text x="221.5" y="97.5">7</text>
<text x="197.9" y="102.9" transform="rotate(-90 197.9 102.9)">1</text>
<text x="215.6" y="102.3" transform="rotate(-90 215.6 102.3)">4</text>
<text x="197.9" y="109.3" transform="rotate(-90 197.9 109.3)">2</text>
<text x="177.1" y="162.3">1</text>
<text x="184.7" y="162.3">2</text>
</g>
<g font-size="1.8" fill="#725600">
<text x="86.6" y="64.5">USB_D_P</text>
<text x="86.6" y="62">USB_D_M</text>
<text x="43.6" y="132.9">7V4_P_GOOD</text>
<text x="217.4" y="153.3">VOLT_SENSE</text>
<text x="241.5" y="153.3">SERVO_VOLT_SENSE</text>
</g>
<g font-size="1.4" fill="#a90000">
<text x="72.6" y="131.8">14</text>
<text x="103" y="131.8">13</text>
<text x="73" y="144.5">4</text>
<text x="73" y="147.1">5</text>
<text x="73" y="149.6">6</text>
<text x="103" y="145.8">11</text>
<text x="103" y="148.3">12</text>
<text x="72.6" y="158.5">10</text>
<text x="103.5" y="159.8">7</text>
<text x="73" y="164.8">1</text>
<text x="103.5" y="166.1">8</text>
<text x="73" y="171.2">9</text>
<text x="84.8" y="179.7" transform="rotate(-90 84.8 179.7)">2</text>
<text x="88.6" y="179.7" transform="rotate(-90 88.6 179.7)">3</text>
<text x="92.5" y="180.2" transform="rotate(-90 92.5 180.2)">15</text>
</g>
<g font-size="1.4" fill="#006464">
<text x="77.2" y="132.8">PWRGD</text>
<text x="96.4" y="132.8">BOOT</text>
<text x="77.2" y="145.5">PVIN_4</text>
<text x="77.2" y="148.1">PVIN_5</text>
<text x="95.5" y="146.8">PH_11</text>
<text x="95.5" y="149.3">PH_12</text>
<text x="77.2" y="150.6">VIN</text>
<text x="77.2" y="159.5">EN</text>
<text x="94.6" y="160.8">VSENSE</text>
<text x="77.2" y="165.8">RT/CLK</text>
<text x="96.1" y="167.1">COMP</text>
<text x="77.2" y="172.2">SS/TR</text>
<text x="85.8" y="175.5" transform="rotate(-90 85.8 175.5)">GND_2</text>
<text x="89.6" y="175.5" transform="rotate(-90 89.6 175.5)">GND_3</text>
<text x="93.4" y="175.5" transform="rotate(-90 93.4 175.5)">EXP</text>
</g>
</svg>
